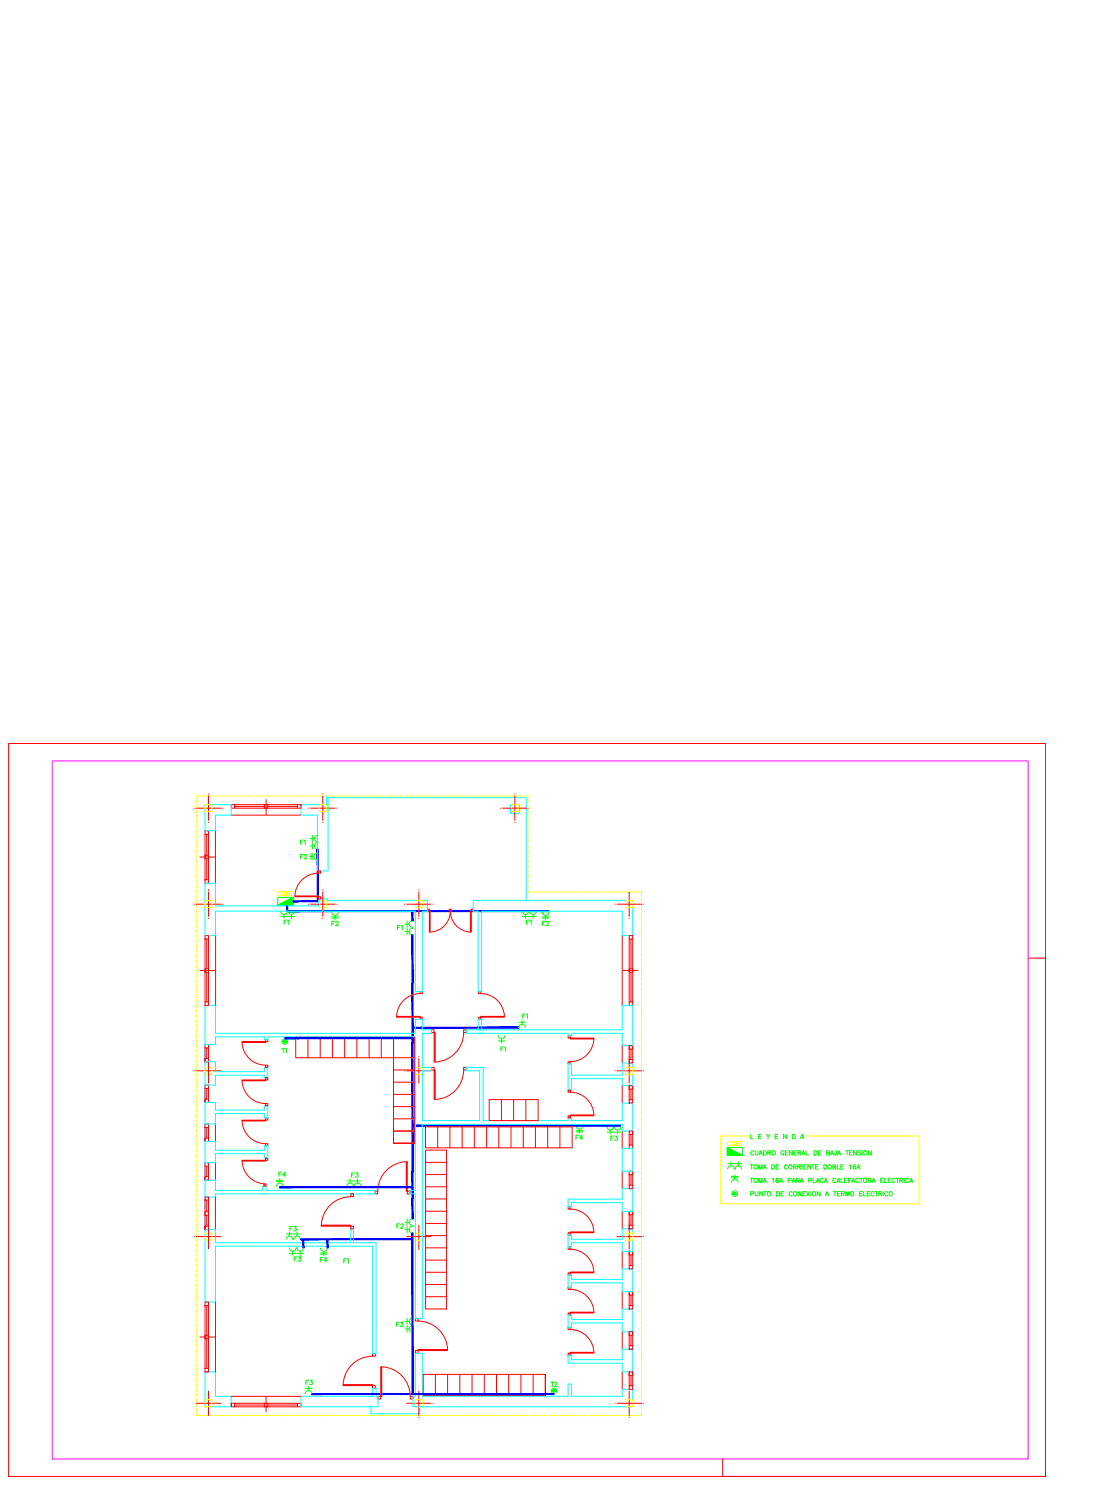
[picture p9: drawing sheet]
<svg xmlns="http://www.w3.org/2000/svg" width="630mm" height="863mm" viewBox="0 0 630 863" stroke-linecap="round" stroke-linejoin="round" font-family="sans-serif">
<g fill="none" stroke="#ff0" stroke-width=".57">
<path d="M112 458v2M114 456h-2v1M115 456h2M118 456h2M121 456h2M124 456h1M126 456h2M129 456h2M132 456h2M135 456h2M138 456h2M141 456h2"/>
<path d="M144 456h1M146 456h2M149 456h2M152 456h2M155 456h2M158 456h2M161 456h2M164 456h1M166 456h2M169 456h2M172 456h2M175 456h2"/>
<path d="M178 456h2M181 456h2M184 456h1M186 456h2M189 456h2M192 456h2M195 456h2M198 456h2M201 456h2M204 456h1M206 456h2M209 456h2"/>
<path d="M212 456h2M215 456h2M218 456h2M221 456h2M224 456h1M226 456h2M229 456h2M232 456h2M235 456h2M238 456h2M241 456h2M244 456h1"/>
<path d="M246 456h2M249 456h2M252 456h2M255 456h2M258 456h2M261 456h2M264 456h2M266 456h2M269 456h2M272 456h2M275 456h2M278 456h2"/>
<path d="M281 456h2M284 456h2M286 456h2M289 456h2M292 456h2M295 456h2M298 456h2M301 456h1v1M302 458v2M112 461v2M112 464v2M112 467v2"/>
<path d="M112 470v2M112 473v1M112 475v2M112 478v2M117 461h4v4h-4zM183 461h4v4h-4zM293 461h4v4h-4zM302 461v2M302 464v2M302 467v2M302 470v2M302 473v2"/>
<path d="M302 475v2M302 478v2M112 481v2M112 484v2M112 487v2M112 490v2M112 493v1M112 495v2M112 498v2M302 481v2M302 484v2M302 487v2"/>
<path d="M302 490v2M302 493v2M302 495v2M302 498v2M112 501v2M112 504v2M112 507v2M112 510v2M112 513v1M112 515v2M112 518v2M117 516h4v4h-4z"/>
<path d="M183 516h4v4h-4zM238 516h4v4h-4zM302 501v2M302 504v2M302 507v2M302 510v1h2M305 511h2M308 511h2M311 511h2M314 511h2M317 511h2M320 511h2"/>
<path d="M323 511h1M325 511h2M328 511h2M331 511h2M334 511h2M337 511h2M340 511h2M343 511h1M345 511h2M348 511h2M351 511h2M354 511h2"/>
<path d="M357 511h2M358 516h4v4h-4zM360 511h2M363 511h1M365 511h2v2M367 514v2M367 517v2M112 521v2M112 524v2M112 527v2M112 530v2M112 533v1"/>
<path d="M112 535v2M112 538v2M367 520v2M367 523v2M367 526v2M367 529v2M367 532v1M367 534v2M367 537v2M112 541v2M112 544v2M112 547v2"/>
<path d="M112 550v2M112 553v1M112 555v2M112 558v2M367 540v2M367 543v2M367 546v2M367 549v2M367 552v1M367 554v2M367 557v2M112 561v2"/>
<path d="M112 564v2M112 567v2M112 570v2M112 573v1M112 575v2M112 578v2M367 560v2M367 563v2M367 566v2M367 569v2M367 572v1M367 574v2"/>
<path d="M367 577v2M112 581v2M112 584v2M112 587v2M112 590v2M112 593v2M112 595v2M112 598v2M367 580v2M367 583v2M367 586v2M367 589v2"/>
<path d="M367 592v1M367 594v2M367 597v2M112 601v2M112 604v2M112 607v2M112 610v2M112 613v2M112 615v2M112 618v2M117 612h4v4h-4zM238 612h4v4h-4z"/>
<path d="M358 612h4v4h-4zM367 600v2M367 603v2M367 606v2M367 609v2M367 612v1M367 614v2M367 617v2M112 621v2M112 624v2M112 627v2M112 630v2"/>
<path d="M112 633v2M112 635v2M112 638v2M367 620v2M367 623v2M367 626v2M367 629v2M367 632v1M367 634v2M367 637v2M112 641v2M112 644v2"/>
<path d="M112 647v2M112 650v2M112 653v2M112 655v2M112 658v2M367 640v2M367 643v2M367 646v2M367 649v2M367 652v1M367 654v2M367 657v2"/>
<path d="M429 651h-16v39h113v-39h-64M112 661v2M112 664v2M112 667v2M112 670v2M112 673v2M112 675v2M112 678v2M367 660v2M367 663v2M367 666v2M367 669v2"/>
<path d="M367 672v1M367 674v2M367 677v2M112 681v2M112 684v2M112 687v2M112 690v2M112 693v2M112 695v2M112 698v2M367 680v2M367 683v2"/>
<path d="M367 686v2M367 689v2M367 692v1M367 694v2M367 697v2M112 701v2M112 704v2M112 707v2M112 710v2M112 713v2M112 715v2M112 718v2"/>
<path d="M117 707h4v4h-4zM238 707h4v4h-4zM358 707h4v4h-4zM367 700v2M367 703v2M367 706v2M367 709v2M367 712v1M367 714v2M367 717v2M112 721v2M112 724v2"/>
<path d="M112 727v2M112 730v2M112 733v2M112 735v2M112 738v2M367 720v2M367 723v2M367 726v2M367 729v2M367 732v1M367 734v2M367 737v2"/>
<path d="M112 741v2M112 744v2M112 747v2M112 750v2M112 753v2M112 755v2M112 758v2M367 740v2M367 743v2M367 746v2M367 749v2M367 752v1"/>
<path d="M367 754v2M367 757v2M112 761v2M112 764v2M112 767v2M112 770v2M112 773v2M112 775v2M112 778v2M367 760v2M367 763v2M367 766v2"/>
<path d="M367 769v2M367 772v1M367 774v2M367 777v2M112 781v2M112 784v2M112 787v2M112 790v2M112 793v2M112 795v2M112 798v2M367 780v2"/>
<path d="M367 783v2M367 786v2M367 789v2M367 792v1M367 794v2M367 797v2M112 810v1h2M112 801v2M112 804v2M112 807v2M115 811h2M117 802h4v4h-4z"/>
<path d="M118 811h1M120 811h2M123 811h2M126 811h2M129 811h2M132 811h2M135 811h2M138 811h1M140 811h2M143 811h2M146 811h2M149 811h2"/>
<path d="M152 811h2M155 811h2M158 811h1M160 811h2M163 811h2M166 811h2M169 811h2M172 811h2M175 811h2M178 811h1M180 811h2M183 811h2"/>
<path d="M186 811h2M189 811h2M192 811h2M195 811h2M198 811h1M200 811h2M203 811h2M206 811h2M209 811h2M212 811h2M215 811h2M218 811h1"/>
<path d="M220 811h2M223 811h2M226 811h2M229 811h2M232 811h2M235 811h2M238 811h1M238 802h4v4h-4zM240 811h2M243 811h2M246 811h2M249 811h2"/>
<path d="M252 811h2M255 811h2M258 811h1M260 811h2M263 811h2M266 811h2M269 811h2M272 811h2M275 811h2M278 811h1M280 811h2M283 811h2"/>
<path d="M286 811h2M289 811h2M292 811h2M295 811h2M298 811h1M300 811h2M303 811h2M306 811h2M309 811h2M312 811h2M315 811h2M318 811h1"/>
<path d="M320 811h2M323 811h2M326 811h2M329 811h2M332 811h2M335 811h2M338 811h1M340 811h2M343 811h2M346 811h2M349 811h2M352 811h2"/>
<path d="M355 811h2M358 811h1M358 802h4v4h-4zM360 811h2M363 811h2M367 809v2h-1M367 800v2M367 803v2M367 806v2"/>
</g>
<g fill="none" stroke="#0f0" stroke-width=".57">
<path d="M179 479v3M182 479a1.9 1.9 0 0 0-2 1 1.9 1.9 0 0 0 2 2v1a1.9 1.9 0 0 0-2 2 1.9 1.9 0 0 0 2 2M177 491h3M178 480h2M178 485h2M179 489v4M179 483v4M182 489a1.9 1.9 0 0 0-2 2 1.9 1.9 0 0 0 2 2M168 514v5h-9v-5h9l-9 5M161 522a1.9 1.9 0 0 0 2 2 1.9 1.9 0 0 0 2-2 1.9 1.9 0 0 0 2 2 1.9 1.9 0 0 0 2-2M163 524v2M165 525h4"/>
<path d="M167 524v2M190 523a1.9 1.9 0 0 0 2 1 1.9 1.9 0 0 0 2-1M192 525v2M232 534h2M232 529h2M236 532a1.9 1.9 0 0 0-2 2 1.9 1.9 0 0 0 2 2M236 528a1.9 1.9 0 0 0-2 1 1.9 1.9 0 0 0 2 2v1M299 522a1.9 1.9 0 0 0 2 2 1.9 1.9 0 0 0 2-2M301 524v2M303 525h4M305 524v2M307 522a1.9 1.9 0 0 1-2 2 1.9 1.9 0 0 1-2-2"/>
<path d="M311 523a1.9 1.9 0 0 0 2 1 1.9 1.9 0 0 0 1-1M313 525v2M285 593a1.9 1.9 0 0 0 2 2 1.9 1.9 0 0 0 2-2M285 596h4M287 595v3M297 589a1.9 1.9 0 0 1 2-2 1.9 1.9 0 0 1 2 2M299 585v2M330 645a1.9 1.9 0 0 0 2 2 1.9 1.9 0 0 0 2-2M332 647v2M348 646a1.9 1.9 0 0 0 2 1 1.9 1.9 0 0 0 1-1h1a1.9 1.9 0 0 0 2 1 1.9 1.9 0 0 0 2-1M350 647v3M354 647v3"/>
<path d="M417 657v5h8v-5h-8l8 5M158 680a1.9 1.9 0 0 1 2-2 1.9 1.9 0 0 1 2 2M160 675v3M199 680a1.9 1.9 0 0 1 2-2 1.9 1.9 0 0 1 1 2h1a1.9 1.9 0 0 1 2-2 1.9 1.9 0 0 1 2 2M417 670a1.9 1.9 0 0 1 2-2 1.9 1.9 0 0 1 2 2M417 667h4M419 666v2M419 674h4M419 675h4M419 678a1.9 1.9 0 0 1 2-2 1.9 1.9 0 0 1 2 2M421 673v3M421 667h4"/>
<path d="M421 670a1.9 1.9 0 0 1 2-2 1.9 1.9 0 0 1 2 2M423 666v2M236 698a1.9 1.9 0 0 0-2 2 1.9 1.9 0 0 0 2 2v1a1.9 1.9 0 0 0-2 2 1.9 1.9 0 0 0 2 1M164 710a1.9 1.9 0 0 1 2-2 1.9 1.9 0 0 1 2 2 1.9 1.9 0 0 1 2-2 1.9 1.9 0 0 1 2 2M166 715a1.9 1.9 0 0 0 2 2 1.9 1.9 0 0 0 2-2M168 717v2M170 715a1.9 1.9 0 0 0 2 2 1.9 1.9 0 0 0 2-2M172 717v2M184 715a1.9 1.9 0 0 0 1 2 1.9 1.9 0 0 0 2-2M185 717v2M232 705h2M232 700h2"/>
<path d="M232 757h2M236 755a1.9 1.9 0 0 0-2 2 1.9 1.9 0 0 0 2 2v1a1.9 1.9 0 0 0-2 1 1.9 1.9 0 0 0 2 2M232 761h2M175 799a1.9 1.9 0 0 1 2-2 1.9 1.9 0 0 1 2 2M177 794v3"/>
<circle cx="163" cy="597" r="1.6"/>
<circle cx="163" cy="597" r=".6"/>
<circle cx="421" cy="684" r="1.6"/>
<circle cx="421" cy="684" r=".6"/>
<circle cx="317" cy="797" r="1.6"/>
</g>
<g fill="#0f0" stroke="#0f0" stroke-width=".57">
<path d="M163 597h1z"/>
<path d="M159 519l9-5v5z"/>
<path d="M420 683h1z"/>
<path d="M417 657l8 5h-8z"/>
<path d="M163 596l1 1zM163 596l1 1z"/>
<path d="M163 597h1zM163 597h1z"/>
<path d="M163 597h1zM163 597h1z"/>
<path d="M163 597h1zM163 597h1z"/>
<path d="M163 597h1zM163 597h1z"/>
<path d="M163 597h1zM163 597h1z"/>
<path d="M163 597h1zM163 597h1z"/>
<path d="M420 683h1zM420 683h1z"/>
<path d="M420 683l1 1zM420 683l1 1z"/>
<path d="M420 684h1zM420 684h1z"/>
<path d="M420 684h1zM420 684h1z"/>
<path d="M420 684h1zM420 684h1z"/>
<path d="M420 684h1zM420 684h1z"/>
<path d="M420 684h1zM420 684h1z"/>
<path d="M420 684h1zM420 684h1z"/>
<path d="M420 684h1zM420 684h1z"/>
<path d="M420 684h1zM420 684h1z"/>
<path d="M420 684h1zM420 684h1z"/>
</g>
<g fill="#00f" stroke="#00f" stroke-width=".57">
<path d="M182 487v29v-29zM182 487v29z"/>
<path d="M168 516v1l14-1zM168 517l14-1v1z"/>
<path d="M165 522h149zM165 522h149h-149z"/>
<path d="M237 589h60v-1zM237 588h60l-60 1z"/>
<path d="M287 645h68zM287 645h68h-68zM236 645h51zM236 645h51h-51z"/>
<path d="M236 706v93h1zM236 706h1v93z"/>
<path d="M236 522v6h1zM236 522h1v6z"/>
<path d="M236 536l1 27v-27zM236 536l1 27h-1z"/>
<path d="M236 687v11h1zM236 687h1v11zM236 671v16h1zM236 671h1v16zM236 597v74h1zM236 597h1v74zM236 563v34h1zM236 563h1v34z"/>
<path d="M164 519l1 3v-3zM164 519l1 3h-1z"/>
<path d="M172 710h64zM172 710h64h-64z"/>
<path d="M163 595h73zM163 595h73h-73z"/>
<path d="M160 680v1l76-1zM160 681l76-1v1z"/>
<path d="M173 710l1 5v-5zM173 710l1 5h-1z"/>
<path d="M187 710l1 5v-5zM187 710l1 5h-1z"/>
<path d="M178 799h139v-1zM178 798h139l-139 1z"/>
</g>
<g fill="none" stroke="#0ff" stroke-width=".57">
<path d="M187 456v5h-15v6h10v32h6v-42h113v59M117 461h15v6h-9v9h-6zM292 461h5v5h-5zM117 506h6v13h59v-4h5v1h58v6h-3v46h-4v-46h-115v14h-6zM271 516h91v20h-6v-14h-80v46h-2v-46h-3zM117 598h6v-4h28v2h2v-2h85v88h-3v2h3v71h4v-111h114v4h6v-16h-6v10h-29v-1h-2v1h-48v-30h-10v2h8v28h-33v-28h5v-2h-5v-20h5v-2h-5v-6h-4v8h-115v-16h-6v72M276 590v-6h-2v6h82v-14h6v23h-6v-7h-29v2h-2v-2h-51M277 590h-10v2h10M117 608h6v6h28v-2h2v6h-2v-2h-28v6h-6M325 610h2v6h29v-7h6v13h-6v-4h-29v7h-2zM117 632h6v4h28v-2h2v7h-2v-3h-28v6h-6M117 654h6v5h28v-2h2"/>
<path d="M117 646v47M151 657h2M153 657v7h-2v-3h-28v5h-6M356 658h6v13h-6zM117 676h6v6h27v-2h2v2h63v2h-92v2h-6M117 697v49h6v-32h90v61h2v-63h-13v-8M325 687h31v-6h6v13h-6v-5h-29v3h-2zM201 704v8h-78v-7h-6M325 708h2v2h29v-6h6v13h-6v-5h-29v3h-2zM325 731h2v2h29v-6h6v13h-6v-5h-29v3h-2zM325 754h2v2h29v-6h6v13h-6v-5h-29v3h-2zM238 775h4v25h83v-7h2v7h29v-4h6v10h-125v-6h1z"/>
<path d="M325 777h2v2h29v-6h6v13h-6v-5h-31zM117 786h6v14h9v6h-15zM187 806h-15v-6h41v-5h2v5h2v6h-29M212 806v4h28v-4"/>
</g>
<g fill="none" stroke="#f00" stroke-width=".57">
<path d="M5 426h594v420h-594zM119 455h.1M119 456v14M152 458v9M185 455h.1M185 456v14M295 455h.1M295 456v14M111 463h.1M112 463h14M117 476h2v2h-2zM117 478v26"/>
<path d="M118 478v12M119 471h.1M119 478v26M123 476v30M127 463h1M132 461h2v2h-2zM132 467h40M134 462h17M134 463h36M134 461h36M151 461h2v2h-2zM153 462h17"/>
<path d="M170 461h2v2h-2zM177 463h.1M178 463h14M185 471h.1M193 463h.1M287 463h.1M288 463h14M295 471h.1M303 463h.1M115 491h8M117 490h2v2h-2zM118 492v12"/>
<path d="M182 499h2v1h-2zM111 518h.1M112 518h14M117 504h2v2h-2zM119 510h.1M119 511v14M127 518h1M169 513h13v1h-13zM177 518h.1M178 518h14M182 514h2v1h-2zM182 500a14 14 0 0 0-13 13"/>
<path d="M185 510h.1M185 511v14M193 518h.1M232 518h.1M233 518h14M240 510h.1M240 511v14M248 518h.1M352 518h.1M353 518h14M360 511v14M368 518h1"/>
<path d="M117 536h2v2h-2zM117 538v36M118 538v17M119 526h.1M119 538v36M123 536v40M185 526h.1M240 526h.1M245 521h1v1h-1zM246 522v12zM246 534a12 12 0 0 0 12-12 12 12 0 0 0 12 12M257 521h1v1h-1z"/>
<path d="M270 522v12zM270 521h1v1h-1zM356 536v40M360 536h2v2h-2zM360 526h.1M360 538v36M361 538v17M362 538v36M115 556h8M117 555h2v2h-2zM118 557v17M357 556h8"/>
<path d="M360 555h2v2h-2zM361 557v17M589 549h10v297h-185v-10M117 574h2v2h-2zM241 568h1v1h-1zM241 569a14 14 0 0 0-14 13M274 568h1v1h-1zM275 569a14 14 0 0 1 14 13M360 574h2v2h-2zM117 598h2v2h-2zM139 597h13h-13zM139 597a14 14 0 0 0 13 13"/>
<path d="M152 596h1v1h-1zM169 594h56v12h-56zM176 594v12M183 594v12M190 594v12M197 594v12M204 594v12M211 594v12M218 594v12M225 594h12v61h-12zM227 582h14v1h-14zM241 583h1v1h-1z"/>
<path d="M247 590h2v2h-2zM249 592v17zM266 592a17 17 0 0 1-17 16M266 590h1v2h-1zM274 583h1v1h-1zM275 582h14v1h-14zM325 594h2v1h-2zM327 595h13h-13zM340 595a14 14 0 0 1-13 13M356 599v10M360 599h2v2h-2zM360 599v22"/>
<path d="M362 599v8M111 614h.1M112 614h14M117 606h2v2h-2zM117 600v8M118 600v6M119 600v21M139 619h13h-13zM139 619a14 14 0 0 0 13 13M152 618h1v1h-1zM152 610h1v2h-1zM225 613h12"/>
<path d="M226 606h12M232 614h.1M233 614h14M240 605v1M240 607v14M247 612h2v1h-2zM249 613v17zM266 612h1v1h-1zM266 613a17 17 0 0 1-17 17M325 608h2v2h-2zM352 614h.1M353 614h14"/>
<path d="M360 607h2v2h-2zM361 601v6M368 614h1M117 630h2v2h-2zM117 622h2v2h-2zM117 624v8M118 624v6M119 624v6M152 632h1v2h-1zM225 634h12M225 627h12M225 620h12"/>
<path d="M280 630h28v12h-28zM287 630v12M294 630v12M301 630v12M325 625h2v1h-2zM325 639h2v2h-2zM327 639h13h-13zM327 626a14 14 0 0 1 13 13M356 622v10M360 622h2v2h-2zM360 630h2v2h-2zM360 622h.1"/>
<path d="M360 622v8M361 624v6M362 622v8M117 652h2v2h-2zM117 644h2v2h-2zM117 646v8M118 646v6M119 646v6M123 644v10M139 642h13h-13zM139 642a14 14 0 0 0 13 13M152 655h1v2h-1z"/>
<path d="M152 641h1v1h-1zM225 648h12M225 641h12M225 655h12M244 646h84v12h-84zM244 659h12v91h-12zM251 646v12M258 646v12M265 646v12M272 646v12M279 646v12M286 646v12"/>
<path d="M293 646v12M300 646v12M307 646v12M314 646v12M321 646v12M356 648v10M360 656h2v2h-2zM360 648h2v2h-2zM360 650v6M361 650v6M362 648v8M117 674h2v2h-2z"/>
<path d="M117 666h2v2h-2zM117 668v8M118 668v6M119 668v6M123 666v10M139 665h13h-13zM139 665a14 14 0 0 0 12 13M151 678h1v2h-1zM152 664h1v1h-1zM233 666v16zM233 666a17 17 0 0 0-17 16M244 680h12"/>
<path d="M244 673h12M244 666h12M356 671v10M360 671h2v2h-2zM360 679h2v2h-2zM360 673v6M361 673v6M362 671v8M117 688v17v-2h2v2h-2M117 694h2v2h-2zM117 686h2v2h-2zM118 688v6"/>
<path d="M118 696v7M119 688v28M123 686v19M201 684h1v2h-1zM201 686a17 17 0 0 0-17 16M215 682h1v2h-1zM233 682h2v2h-2zM244 694h12M244 687h12M325 692h2v1h-2zM327 693a14 14 0 0 1 13 13M356 694v10"/>
<path d="M360 694h2v2h-2zM360 694v22M361 696v6M362 694v8M111 709h.1M112 709h14M184 702h17v1h-17zM201 703h1v1h-1zM233 709h14M240 702v14M244 715h12M244 708h12"/>
<path d="M244 701h12M325 715h2v1h-2zM325 706h2v2h-2zM327 706h13h-13zM327 716a14 14 0 0 1 13 13M353 709h14M356 717v10M360 717h2v2h-2zM360 702h2v2h-2zM360 717h.1M360 717v8M361 719v6"/>
<path d="M362 717v8M368 709h1M244 736h12M244 729h12M244 722h12M325 738h2v1h-2zM325 729h2v2h-2zM327 729h13h-13zM327 739a14 14 0 0 1 13 13M360 725h2v2h-2zM117 746h2v2h-2zM117 748v36"/>
<path d="M118 748v17M119 748v36M123 746v40M238 755h1v2h-1zM239 757a17 17 0 0 1 17 16M244 743h12M325 752h2v2h-2zM327 752h13h-13zM356 740v10M360 740h2v2h-2zM360 748h2v2h-2zM360 740v8"/>
<path d="M361 742v6M362 740v8M115 766h8M117 765h2v2h-2zM118 767v17M213 775h2v2h-2zM213 777a17 17 0 0 0-16 16M238 774h1v1h-1zM239 773h17v1h-17zM325 761h2v1h-2zM325 775h2v2h-2zM327 775h13h-13z"/>
<path d="M327 762a14 14 0 0 1 13 13M356 763v10M360 771h2v2h-2zM360 763h2v2h-2zM360 763v8M361 765v6M362 763v8M117 784h2v2h-2zM119 797v14M197 793h16v1h-16zM213 794h2v1h-2zM218 783h1v17h-1z"/>
<path d="M219 783a17 17 0 0 1 16 17M240 797v14M249 787v13M256 787h-14v13h14M263 787v13M270 787v13M277 787v13M284 787v13M291 787v13M298 787v13M305 787v13M312 787v13h-56v-13h56v13"/>
<path d="M356 786v10M360 794h2v2h-2zM360 786h2v2h-2zM360 786v8M360 796h.1M360 797v14M361 788v6M362 786v8M112 804h14M132 804h2v2h-2zM132 800h40M134 805h17"/>
<path d="M134 804h36M134 806h36M151 804h2v2h-2zM152 800v9M153 805h17M170 804h2v2h-2zM217 800h1v2h-1zM233 804h14M235 800h2v2h-2zM240 812h.1M248 804h.1M352 804h.1"/>
<path d="M353 804h14M360 812h.1M368 804h1"/>
</g>
<path d="M30 436h559v400h-559z" fill="none" stroke="#f0f" stroke-width=".57"/>
<text font-size="6.2" fill="#ff0" x="416" y="658">CGBT</text>
<text font-size="6.2" fill="#0f0" x="429" y="663">CUADRO GENERAL DE BAJA TENSION</text>
<g font-size="5.7" fill="#0f0">
<text x="171" y="485">F1</text>
<text x="171" y="493">F2</text>
<text x="162" y="531">F1</text>
<text x="189" y="532">F2</text>
<text x="300" y="531">F1</text>
<text x="309" y="532">F2</text>
<text x="226" y="534">F1</text>
<text x="298" y="585">F1</text>
<text x="160" y="604">T1</text>
<text x="286" y="604">F1</text>
<text x="429" y="654">L E Y E N D A</text>
<text x="329" y="654">F4</text>
<text x="349" y="655">F3</text>
<text x="429" y="671">TOMA DE CORRIENTE DOBLE 16A</text>
<text x="158" y="675">F4</text>
<text x="200" y="676">F3</text>
<text x="429" y="679">TOMA 16A PARA PLACA CALEFACTORA ELECTRICA</text>
<text x="429" y="687">PUNTO DE CONEXION A TERMO ELECTRICO</text>
<text x="165" y="707">F3</text>
<text x="226" y="705">F2</text>
<text x="167" y="724">F3</text>
<text x="182" y="724">F4</text>
<text x="196" y="725">F1</text>
<text x="226" y="761">F3</text>
<text x="174" y="794">F3</text>
<text x="314" y="796">T2</text>
</g>
<text font-size="5.7" fill="#ff0" x="158" y="514">CGBT</text>
</svg>
